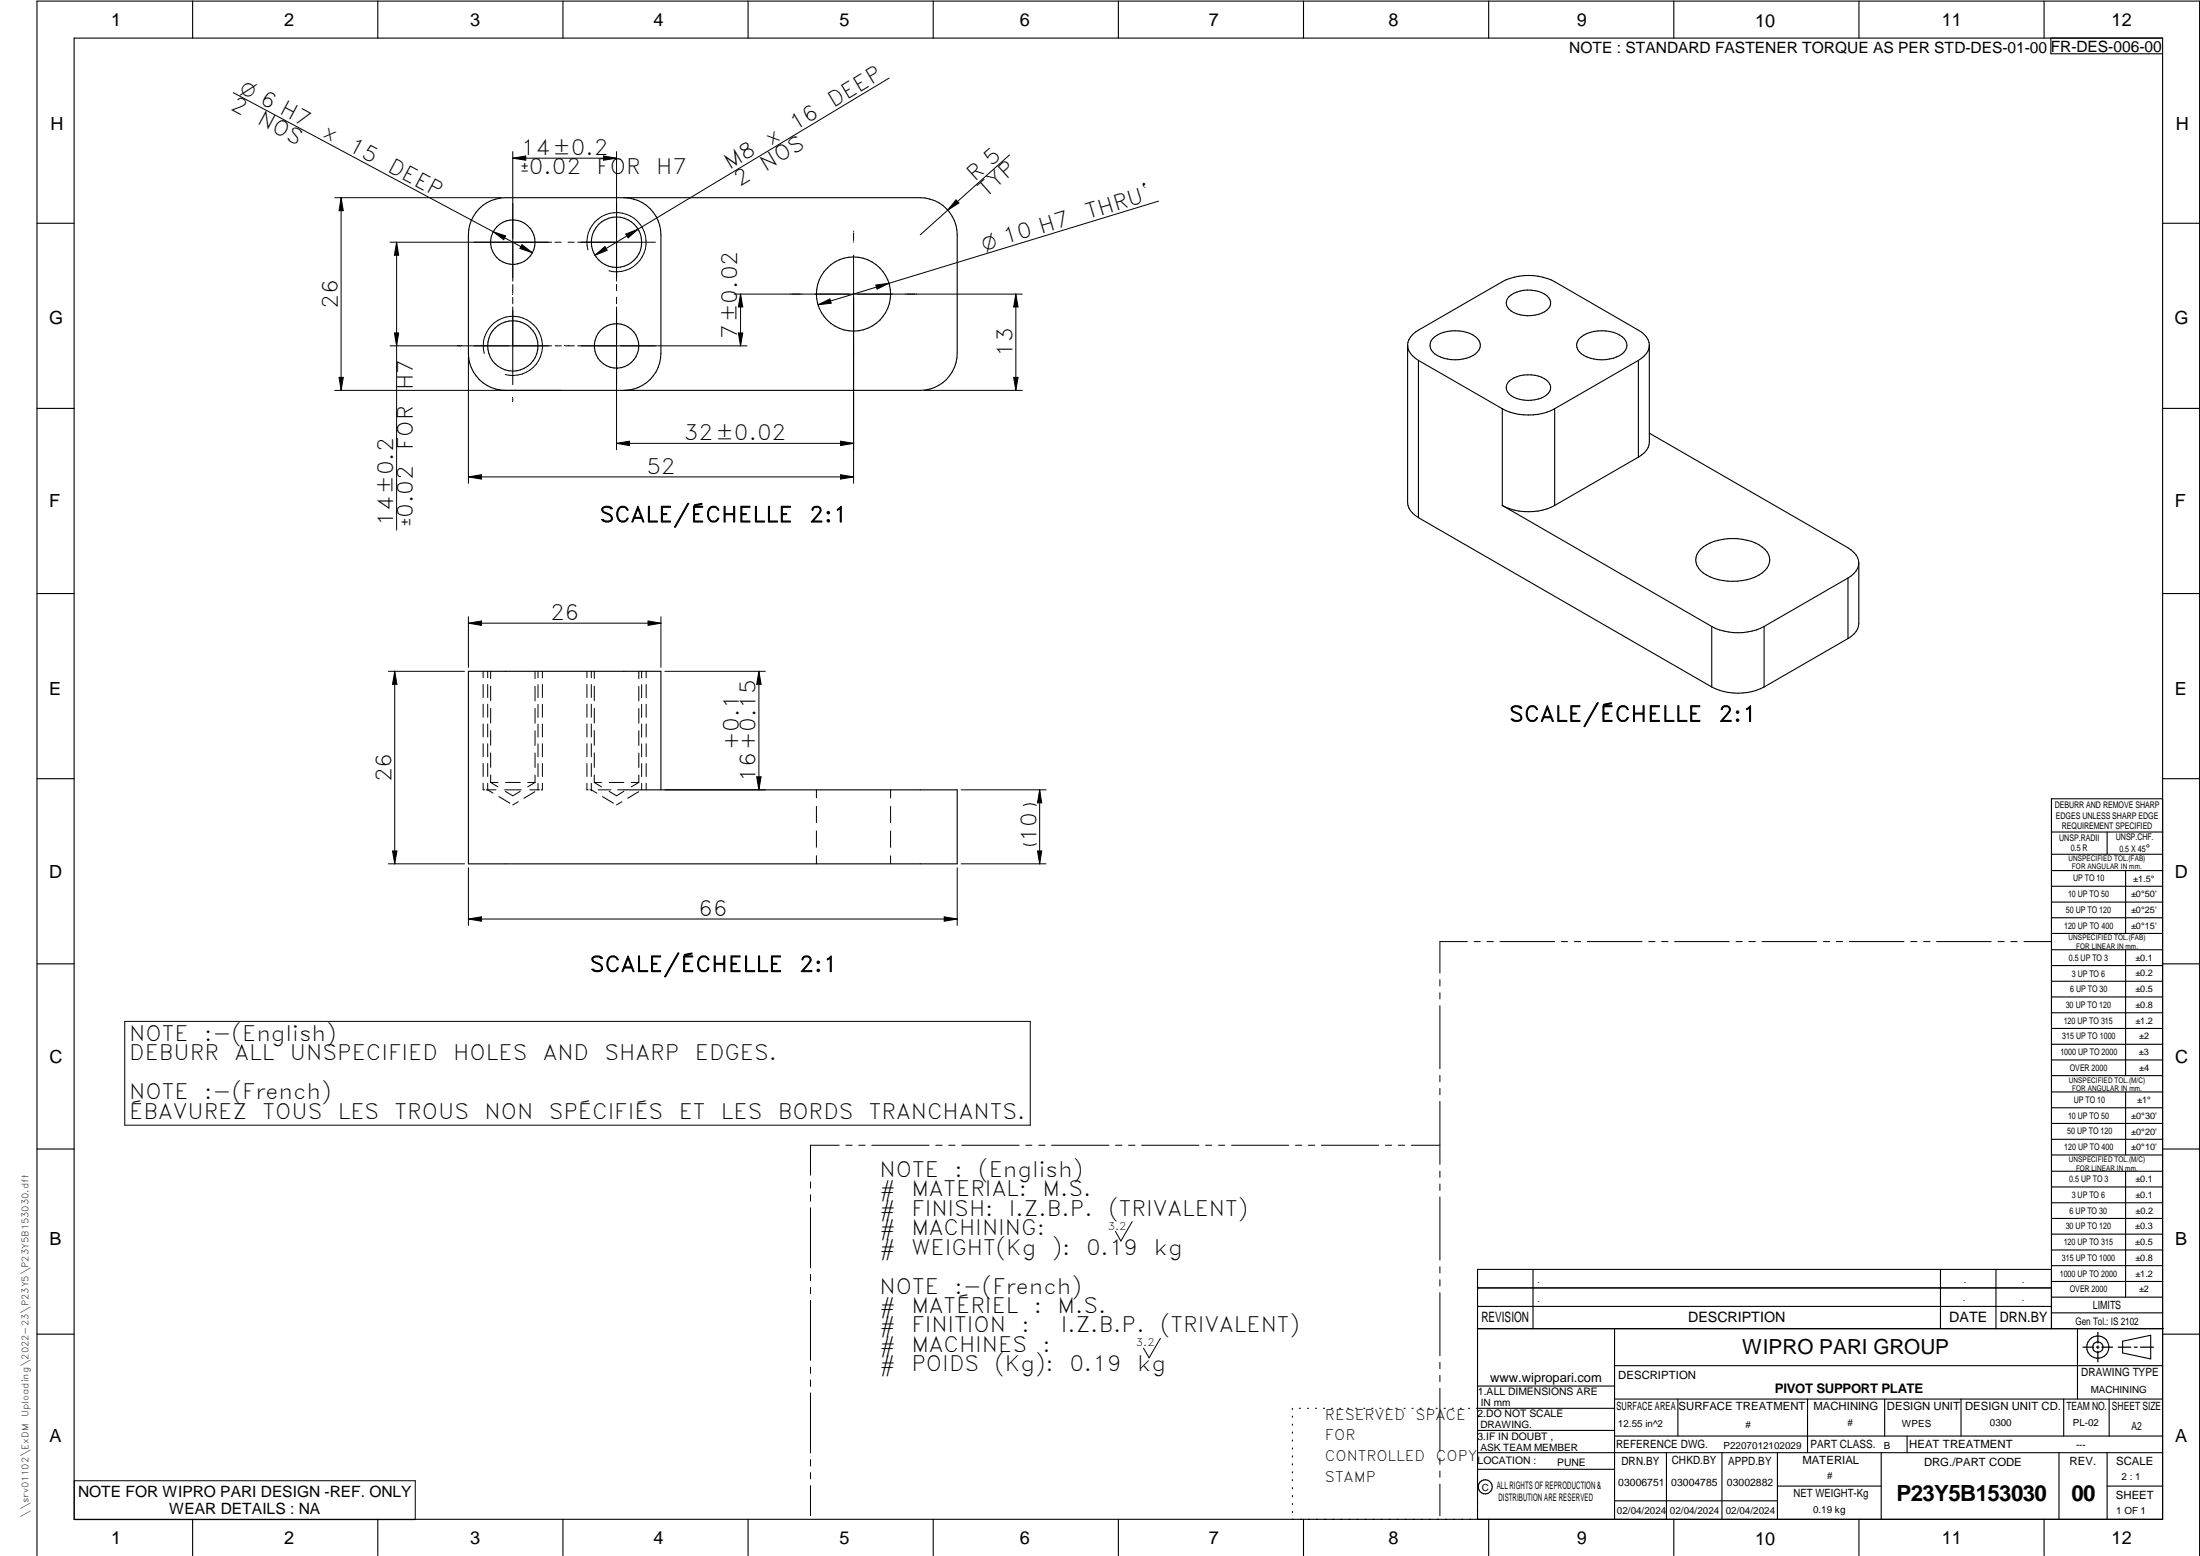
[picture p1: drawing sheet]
<svg xmlns="http://www.w3.org/2000/svg" width="594mm" height="420mm" viewBox="0 0 594 420" stroke-linecap="round" stroke-linejoin="round" font-family="sans-serif">
<g fill="none" stroke="#000" stroke-width=".3">
<path d="M20 10.3h564v400h-564zM52 .3v10M102 .3v10M152 .3v10M202 .3v10M252 .3v10M302 .3v10M352 .3v10M402 .3v10M452 .3v10M502 .3v10M552 .3v10"/>
<path d="M553.8 10.3v4.2h30.2M129.4 56.3a9.9 9.9 0 0 1 7.1-2.9h112a10 10 0 0 1 10 10v32a10 10 0 0 1-10 10h-112a10 10 0 0 1-10-10v-32a9.9 9.9 0 0 1 2.9-7.1zM168.5 53.4a10 10 0 0 1 10 10v32a10 10 0 0 1-10 10M10 60.3h10M584 60.3h10M380.1 93.2a5.1 5.1 0 0 0 2.9 4.1M380.1 93.2a5 5 0 0 1 2.9-4l22.7-13.1a15.6 15.6 0 0 1 14.1 0l22.6 13.1a4.9 4.9 0 0 1 3 4M380.1 93.2v42.5a5.1 5.1 0 0 0 2.9 4.1M383 97.3l22.7 13.1M383 97.3v42.5M386.9 91.4a9.8 9.8 0 0 1 11.5-.5 2.68 2.68 0 0 1 0 4.6 9.9 9.9 0 0 1-11.5-.5 2.56 2.56 0 0 1 0-3.6zM407.5 80.1a8.4 8.4 0 0 1 10.7 .3 2.44 2.44 0 0 1-1.1 3.8 8.9 8.9 0 0 1-9.6-.7 2.26 2.26 0 0 1 0-3.4z"/>
<path d="M426.5 91.4a9.8 9.8 0 0 1 12.1 0 2.86 2.86 0 0 1-1.3 4.6 9.9 9.9 0 0 1-10.8-1 2.56 2.56 0 0 1 0-3.6zM442.4 97.3l-22.6 13.1M442.4 97.3v26.1M445.4 93.2a5.1 5.1 0 0 1-3 4.1M445.4 93.2v26.1a4.9 4.9 0 0 1-3 4.1M10 110.3h10M405.7 110.4v26.1M405.7 110.4a15.6 15.6 0 0 0 14.1 0M407.5 103a8.9 8.9 0 0 1 10.2-.3 2.49 2.49 0 0 1-.6 4.4 8.9 8.9 0 0 1-9.6-.8 2.26 2.26 0 0 1 0-3.3zM419.8 110.4v26.1M445.4 117l53.6 30.9a5.1 5.1 0 0 1 2.9 4.1M584 110.3h10"/>
<path d="M383 139.8l79.2 45.7M405.7 136.5l56.5 32.7M419.8 136.5a15.6 15.6 0 0 1-14.1 0M442.4 123.4l-22.6 13.1M459.2 148.3a14.2 14.2 0 0 1 12.5-2.4 7.6 7.6 0 0 1 6.1 4.6 4.5 4.5 0 0 1-2.8 4.8 15.4 15.4 0 0 1-15.1-.6 4 4 0 0 1-.7-6.4zM499 156.1l-22.6 13.1M499 156.1v16.3M501.9 152v16.4a5 5 0 0 1-2.9 4M501.9 152a5 5 0 0 1-2.9 4.1M10 160.3h10M462.2 169.2v16.3M462.2 169.2a15.6 15.6 0 0 0 14.2 0"/>
<path d="M476.4 169.2v16.3M499 172.4l-22.6 13.1M584 160.3h10M462.2 185.5a15.6 15.6 0 0 0 14.2 0M10 210.3h10M168.5 213.3h90v20h-132v-52h52v32M584 215.7h-30v143.1M584 210.3h10M554 224.7h30M554 230.7h30M554 235.1h30M554 239.3h30"/>
<path d="M569 224.7v6M574 235.1v17M554 243.6h30M554 247.8h30M554 252.1h30M554 256.5h30M574 256.5v33.9M10 260.3h10M554 260.7h30M554 265h30M554 269.2h30M554 273.5h30"/>
<path d="M554 277.7h30M584 260.3h10M554 282h30M554 286.2h30M554 290.4h30M554 294.9h30M554 299.1h30M574 294.9v17M10 310.3h10M554 303.4h30M554 307.6h30M554 311.9h30"/>
<path d="M554 316.3h30M574 316.3v34M584 310.3h10M554 320.5h30M554 324.8h30M554 329h30M554 333.2h30M554 337.5h30M399 358.8h185.2M399 352.8h155M399 347.8h155M414 342.8v16"/>
<path d="M436 358.8v51.5M524 342.8v16M539 342.8v16M554 341.8h30M554 346h30M554 350.3h30M554 354.5h30M554 342.8h-155v67.5M561 358.8v19M10 360.3h10M399 374.3h37M436 377.8h148"/>
<path d="M453.1 377.8v10M488.1 377.8v14.5M508.9 377.8v10M529.5 377.8v10M557.3 377.8v10M569.5 377.8v10M573.2 362.2l7.6-1.6v6.3l-7.6-1.6zM584 368.8h-148M584 360.3h10M349 380.3v.3M349 382.4v.3M349 384.6v.3"/>
<path d="M349 386.7v.3M349 388.8v.3M349 391v.3M349 393.1v.3M349 395.3v.3M349 397.4v.3M349 399.5v.3M350.9 380.3h.2M353.1 380.3h.2M355.2 380.3h.3M357.4 380.3h.3M359.6 380.3h.3"/>
<path d="M361.7 380.3h.3M363.9 380.3h.3M366.1 380.3h.3M368.3 380.3h.2M370.4 380.3h.3M372.6 380.3h.3M374.8 380.3h.3M376.9 380.3h.4M379.1 380.3h.3M381.3 380.3h.3M383.4 380.3h.4M385.6 380.3h.3"/>
<path d="M387.8 380.3h.3M390 380.3h.3M392.2 380.3h.3M394.3 380.3h.3M396.5 380.3h.3M398.7 380.3h37.3M399 396.7h37M399 392.3h185M399 386.2h37M436 387.8h148M450 392.3v18M465 392.3v18"/>
<path d="M480 392.3v18M508 392.3v18M515 387.8v4.5M556 392.3v18M569 392.3v18M52 410.3v9.7M102 410.3v9.7M152 410.3v9.7M202 410.3v9.7M252 410.3v9.7M302 410.3v9.7M349 401.7v.3"/>
<path d="M349 403.8v.4M349 406v.3M349 408.1v.3M352 410.3v9.7M402 410.3v9.7M436 405.3h44M452 410.3v9.7M480 401.3h28M502 410.3v9.7M552 410.3v9.7M569 401.3h15M10 420v-419.7h584v419.7"/>
<circle cx="138.5" cy="65.4" r="6"/>
<circle cx="166.5" cy="65.4" r="6.8"/>
<circle cx="230.5" cy="79.4" r="10"/>
<circle cx="138.5" cy="93.4" r="6.8"/>
<circle cx="166.5" cy="93.4" r="6"/>
<circle cx="566.5" cy="363.7" r="1.39"/>
<circle cx="566.5" cy="363.8" r="3"/>
<circle cx="401.1" cy="401.5" r="1.9"/>
</g>
<g fill="none" stroke="#000" stroke-width=".27">
<path d="M63 25l80.8 43.2M240.1 21.1l-79.5 47.8M90.4 53.4h45M92.1 53.4l.6 3.5h-1.1zM92.1 53.4v52M138.5 42.7h28M138.5 40.9v35M138.5 42.7l3.5-.6v1.2zM163 42.1l3.5 .6-3.5 .6zM166.5 40.9v35M258.1 54l.8 .8-3 1.9zM272.6 41.8l-24.1 21.6"/>
<path d="M312.8 54.3l-72.7 22.2M105.3 65.4h43.7M107.1 65.4v77.7M107.1 65.4l.5 3.5h-1.1zM133.2 62.6l3.4 1.1-.6 1zM138.5 76.8v2.4M141 66.1l2.8 2.1-3.4-1.1zM149.9 65.4h1.6M153.4 65.4h1.7M156 65.4h21M158.7 67.5a8 8 0 0 1 7-10.1 8 8 0 0 1 8.7 8.6 8 8 0 0 1-10 7.1M160.6 68.9l2.8-2.3 .6 1z"/>
<path d="M166.5 76.8v1.7M169 63.2l3.3-1.3-2.7 2.3zM198.2 79.4h77.8M200 79.4v14M200 79.4l.6 3.5h-1.2zM230.5 62.4v.1M230.5 62.9v2.1M230.5 65.3v.1M230.5 68.9v61.6M236.5 77l3.6-.5-3.3 1.6zM240.1 76.5l-19.2 5.8M274.3 79.4l.6 3.5h-1.2z"/>
<path d="M274.3 79.4v26M105.3 93.4h43.7M106.5 89.9h1.1l-.5 3.5zM126.5 96.4v34.1M130.8 95.5a8 8 0 0 1 7-10.1 8 8 0 0 1 8.6 8.7 8 8 0 0 1-10 7M138.5 80.3v1.7M138.5 82.9v21M149.9 93.4h1.7M152.6 93.4h.7M153.4 93.4h1.7M156 93.4h45.7M166.5 80.3v1.7"/>
<path d="M166.5 82.9v38.6M199.4 89.9h1.2l-.6 3.5zM220.9 82.3l3.2-1.6 .3 1.2zM90.4 105.4h61M91.6 101.9h1.1l-.6 3.5zM138.5 107.5v.7M166.5 119.7h64M166.5 119.7l3.5-.6v1.2zM227 119.1l3.5 .6-3.5 .6zM249.5 105.4h26.5M273.7 101.9h1.2l-.6 3.5zM126.5 128.8h104"/>
<path d="M126.5 128.8l3.5-.6v1.2zM227 128.2l3.5 .6-3.5 .6zM126.5 166.5v13.7M126.5 168.3h52M126.5 168.3l3.5-.6v1.2zM175 167.7l3.5 .6-3.5 .6zM178.5 166.5v13.7M104.9 181.3h20.5M106.6 181.3v52M106.6 181.3l.6 3.5h-1.2zM130.5 181.3v1.7M130.5 184.8v3.5"/>
<path d="M130.5 190.2v3.5M130.5 195.5v3.5M131.7 181.3v1.7M131.7 184.8v3.5M131.7 190.2v3.5M131.7 195.5v3.5M132.5 181.3v1.9M132.5 185.3v3.9M132.5 191.3v3.9M132.5 197.3v4M144.5 181.3v2M144.5 185.3v4"/>
<path d="M144.5 191.3v4M144.5 197.3v4M145.3 181.3v1.7M145.3 184.9v3.5M145.3 190.2v3.5M145.3 195.5v3.6M146.5 181.3v1.7M146.5 184.8v3.5M146.5 190.2v3.5M146.5 195.5v3.5M158.5 181.3v1.7M158.5 184.8v3.5"/>
<path d="M158.5 190.2v3.5M158.5 195.5v3.5M159.7 181.3v1.7M159.7 184.8v3.5M159.7 190.2v3.5M159.7 195.5v3.5M160.5 181.3v1.9M160.5 185.3v3.9M160.5 191.3v3.9M160.5 197.3v4M172.5 181.3v2M172.5 185.3v4"/>
<path d="M172.5 191.3v4M172.5 197.3v4M173.3 181.3v1.7M173.3 184.9v3.5M173.3 190.2v3.5M173.3 195.5v3.6M174.5 181.3v1.7M174.5 184.8v3.5M174.5 190.2v3.5M174.5 195.5v3.5M179.5 181.3h27.2M204.9 181.3l.6 3.5h-1.2z"/>
<path d="M204.9 181.3v32M130.5 211.5v1.8h.3M130.5 200.8v3.5M130.5 206.2v3.5M131.3 213.3h2.6M131.7 200.8v3.5M131.7 206.2v3.5M131.7 211.5v1.8l1.4 .9M132.5 211.3h2M132.5 203.3v3.9M132.5 209.3v2M132.5 211.3l1.9 1.2"/>
<path d="M134.7 215.1l3 1.8M136.3 213.3h4.5M136.5 211.3h4M139.9 216.5l-1.4 .8M140.5 213.7l-2 1.2-2-1.2M142.5 211.3h2M143.1 213.3h2.6M144.4 213.8l-2.9 1.8M144.5 203.3v4M144.5 209.3v2M144.5 211.3l-2 1.2M145.3 200.9v3.5"/>
<path d="M145.3 206.2v3.5M145.3 211.5v1.8M146.5 200.8v3.5M146.5 206.2v3.5M146.5 211.5v1.8h-.4M158.5 211.5v1.8h.3M158.5 200.8v3.5M158.5 206.2v3.5M159.3 213.3h.4M159.7 200.8v3.5M159.7 206.2v3.5M159.7 211.5v1.8"/>
<path d="M159.7 213.3l1.5 .9M159.7 213.3h.1M160.5 211.3h1.9M160.5 203.3v3.9M160.5 209.3v2M160.5 211.3l1.9 1.2M161.5 213.3h3.5M162.7 215.1l2.9 1.8M164.5 211.3h3.9M166.8 213.3h1.7M167.9 216.5l-1.4 .8M168.4 213.7l-1.9 1.2-2-1.2"/>
<path d="M170.5 211.3h2M172.5 213.8l-3 1.8M172.5 211.3l-2 1.2M172.5 203.3v4M172.5 209.3v2M173.3 200.9v3.5M173.3 206.2v3.5M173.3 211.5v1.8M174.5 200.8v3.5M174.5 206.2v3.5M174.5 211.5v1.8M179.5 213.3h27.2"/>
<path d="M204.3 209.8h1.2l-.6 3.5zM220.5 213.3v2.1M220.5 217.7v4.4M240.5 213.3v2.2M240.5 217.8v4.4M259.5 213.3h23M279.9 217.5a3.9 3.9 0 0 0-3.6 0M280.7 213.3l.6 3.5h-1.1zM280.7 213.3v20M104.9 233.3h20.5M106 229.8h1.2l-.6 3.5zM126.5 234.3v15.6"/>
<path d="M220.5 224.4v4.4M220.5 231.1v2.2M240.5 224.4v4.4M240.5 231.1v2.2M258.5 234.3v15.6M259.5 233.3h23M279.9 227.8a3.9 3.9 0 0 1-3.6 0M280.2 229.8h1.1l-.6 3.5zM126.5 248.2h132M126.5 248.2l3.5-.6v1.2zM255 247.6l3.5 .6-3.5 .6zM396.2 254.3h-7.4v8.5"/>
<path d="M398.1 254.3h1.6M401.5 254.3h1.8M405 254.3h14.8M421.6 254.3h1.7M425.1 254.3h1.7M428.6 254.3h14.8M445.2 254.3h1.7M448.7 254.3h1.7M452.2 254.3h14.8M468.8 254.3h1.7M472.3 254.3h1.7M475.8 254.3h14.8"/>
<path d="M492.4 254.3h1.7M495.8 254.3h1.8M499.4 254.3h14.7M516 254.3h1.6M519.4 254.3h1.8M522.9 254.3h14.8M539.5 254.3h1.7M543 254.3h1.7M546.5 254.3h7.4M33.7 275.8h244.5v28h-244.5zM388.8 264.5v1.8M388.8 268.1v1.6"/>
<path d="M388.8 271.6v17M388.8 290.4v1.7M388.8 293.9v1.7M388.8 297.4v17M218.9 319.2v1.6M226.6 309.2h-7.7v8.1M228.4 309.2h1.7M231.9 309.2h1.7M235.4 309.2h15.5M252.7 309.2h1.7M256.2 309.2h1.7M259.7 309.2h15.5"/>
<path d="M277 309.2h1.7M280.5 309.2h1.7M284 309.2h15.5M301.2 309.2h1.8M304.8 309.2h1.7M308.3 309.2h15.5M325.5 309.2h1.7M329.1 309.2h1.6M332.6 309.2h15.4M349.8 309.2h1.7M353.3 309.2h1.7M356.8 309.2h15.5"/>
<path d="M374.1 309.2h1.7M377.6 309.2h1.7M381.1 309.2h7.7M388.8 316.2v1.7M388.8 319.7v1.7M218.9 322.6v1.8M218.9 326.1v16.2M305.7 329.9l-3 5.2-1.5-2.6M388.8 323.2v17.1M218.9 344.1v1.8M218.9 347.6v1.7M218.9 351.2v16.1"/>
<path d="M388.8 342.1v1.6M388.8 345.6v1.7M388.8 349v17.1M218.9 369.1v1.7M218.9 372.6v1.8M218.9 376.1v16.2M313.3 361.4l-3 5.2-1.5-2.6M388.8 367.9v1.7M388.8 371.4v1.7M388.8 374.9v17M20.1 399.8h92v10.5h-92zM218.9 394.1v1.8"/>
<path d="M218.9 397.6v1.7M388.8 393.7v1.7M388.8 397.2v1.7M218.9 401.2v8.1M388.8 400.7v8.6"/>
</g>
<path d="M566.5 359.7v3M562.5 363.8h2.9M566.1 363.8h.7M566.5 363.4v.7M566.5 364.9v2.8M567.6 363.8h2.9M572 363.8h3.4M576.3 363.8h.8M578 363.8h3.5" fill="none" stroke="#000" stroke-width=".34"/>
<g fill="#000">
<path d="M92.1 53.4l.6 3.5h-1.1zM138.5 42.7l3.5-.6v1.2zM163 42.1l3.5 .6-3.5 .6zM258.1 54l.8 .8-3 1.9zM107.1 65.4l.5 3.5h-1.1zM133.2 62.6l3.4 1.1-.6 1zM141 66.1l2.8 2.1-3.4-1.1zM160.6 68.9l2.8-2.3 .6 1zM169 63.2l3.3-1.3-2.7 2.3zM236.5 77l3.6-.5-3.3 1.6zM106.5 89.9h1.1l-.5 3.5zM200 79.4l.6 3.5h-1.2z"/>
<path d="M199.4 89.9h1.2l-.6 3.5zM220.9 82.3l3.2-1.6 .3 1.2zM274.3 79.4l.6 3.5h-1.2zM91.6 101.9h1.1l-.6 3.5zM273.7 101.9h1.2l-.6 3.5zM126.5 128.8l3.5-.6v1.2zM166.5 119.7l3.5-.6v1.2zM227 119.1l3.5 .6-3.5 .6zM227 128.2l3.5 .6-3.5 .6zM126.5 168.3l3.5-.6v1.2zM175 167.7l3.5 .6-3.5 .6zM106.6 181.3l.6 3.5h-1.2z"/>
<path d="M204.9 181.3l.6 3.5h-1.2zM204.3 209.8h1.2l-.6 3.5zM280.7 213.3l.6 3.5h-1.1zM106 229.8h1.2l-.6 3.5zM280.2 229.8h1.1l-.6 3.5zM126.5 248.2l3.5-.6v1.2zM255 247.6l3.5 .6-3.5 .6z"/>
</g>
<g font-size="6">
<text x="512.1" y="405.2">P23Y5B153030</text>
<text x="559.4" y="405.2">00</text>
</g>
<g font-size="5.7">
<text x="62" y="29.5" transform="rotate(28 62 29.5)">2</text>
<text x="225.1" y="29.2" transform="rotate(-31 225.1 29.2)">DEEP</text>
<text x="69.2" y="33.3" transform="rotate(28 69.2 33.3)">NOS</text>
<text x="214.7" y="35.4" transform="rotate(-31 214.7 35.4)">16</text>
<text x="86.9" y="36.8" transform="rotate(28 86.9 36.8)">x</text>
<text x="93.8" y="40.4" transform="rotate(28 93.8 40.4)">15</text>
<text x="140.6" y="41.8">14±0.2</text>
<text x="208.1" y="39.4" transform="rotate(-31 208.1 39.4)">x</text>
<text x="104.4" y="46.1" transform="rotate(28 104.4 46.1)">DEEP</text>
<text x="161.1" y="47.1">FOR</text>
<text x="177.2" y="47.1">H7</text>
<text x="197" y="46" transform="rotate(-31 197 46)">M8</text>
<text x="206.7" y="46.3" transform="rotate(-31 206.7 46.3)">NOS</text>
<text x="199.7" y="50.5" transform="rotate(-31 199.7 50.5)">2</text>
<text x="263.2" y="49.1" transform="rotate(-42 263.2 49.1)">R 5</text>
<text x="266.3" y="53.4" transform="rotate(-42 266.3 53.4)">TYP</text>
<text x="293.8" y="59.2" transform="rotate(-17 293.8 59.2)">THRU`</text>
<text x="91.3" y="83.4" transform="rotate(-90 91.3 83.4)">26</text>
<text x="199.1" y="91.6" transform="rotate(-90 199.1 91.6)">7±0.02</text>
<text x="273.4" y="96.4" transform="rotate(-90 273.4 96.4)">13</text>
<text x="111.5" y="105.4" transform="rotate(-90 111.5 105.4)">H7</text>
<text x="184.7" y="118.8">32±0.02</text>
<text x="111.5" y="121.5" transform="rotate(-90 111.5 121.5)">FOR</text>
<text x="174.5" y="127.9">52</text>
<text x="106.2" y="141.9" transform="rotate(-90 106.2 141.9)">14±0.2</text>
<text x="161.9" y="141">SCALE/ÉCHELLE</text>
<text x="218.5" y="141">2:1</text>
<text x="148.5" y="167.4">26</text>
<text x="407.5" y="194.8">SCALE/ÉCHELLE</text>
<text x="464" y="194.8">2:1</text>
<text x="199.5" y="202.5" transform="rotate(-90 199.5 202.5)">+0.1</text>
<text x="105.7" y="211.2" transform="rotate(-90 105.7 211.2)">26</text>
<text x="204" y="211.1" transform="rotate(-90 204 211.1)">16+0.15</text>
<text x="279.9" y="227.2" transform="rotate(-90 279.9 227.2)">10</text>
<text x="188.5" y="247.3">66</text>
<text x="159.3" y="262.4">SCALE/ÉCHELLE</text>
<text x="215.8" y="262.4">2:1</text>
<text x="34.9" y="281.1">NOTE</text>
<text x="55.1" y="281.1">:-(English)</text>
<text x="34.9" y="286.3">DEBURR</text>
<text x="63.4" y="286.3">ALL</text>
<text x="78.3" y="286.3">UNSPECIFIED</text>
<text x="122.4" y="286.3">HOLES</text>
<text x="146.6" y="286.3">AND</text>
<text x="163.2" y="286.3">SHARP</text>
<text x="187.6" y="286.3">EDGES.</text>
<text x="34.9" y="296.8">NOTE</text>
<text x="55.1" y="296.8">:-(French)</text>
<text x="34.9" y="302">ÉBAVUREZ</text>
<text x="70.9" y="302">TOUS</text>
<text x="91.2" y="302">LES</text>
<text x="106.5" y="302">TROUS</text>
<text x="130.8" y="302">NON</text>
<text x="148.2" y="302">SPÉCIFIÉS</text>
<text x="183.3" y="302">ET</text>
<text x="194.7" y="302">LES</text>
<text x="210" y="302">BORDS</text>
<text x="234.6" y="302">TRANCHANTS.</text>
<text x="237.5" y="317.8">NOTE</text>
<text x="257.7" y="317.8">:</text>
<text x="264.1" y="317.8">(English)</text>
<text x="237.5" y="323">#</text>
<text x="246.1" y="323">MATERIAL:</text>
<text x="281.5" y="323">M.S.</text>
<text x="237.5" y="328.3">#</text>
<text x="246.1" y="328.3">FINISH:</text>
<text x="272.4" y="328.3">I.Z.B.P.</text>
<text x="299.3" y="328.3">(TRIVALENT)</text>
<text x="237.5" y="333.5">#</text>
<text x="246.1" y="333.5">MACHINING:</text>
<text x="237.5" y="338.8">#</text>
<text x="246.1" y="338.8">WEIGHT(Kg</text>
<text x="284" y="338.8">):</text>
<text x="293.3" y="338.8">0.19</text>
<text x="311.6" y="338.8">kg</text>
<text x="237.5" y="349.3">NOTE</text>
<text x="257.7" y="349.3">:-(French)</text>
<text x="237.5" y="354.5">#</text>
<text x="237.5" y="359.8">#</text>
<text x="246.1" y="359.8">FINITION</text>
<text x="246.1" y="354.5">MATÉRIEL</text>
<text x="275.8" y="359.8">:</text>
<text x="279.2" y="354.5">:</text>
<text x="285.6" y="354.5">M.S.</text>
<text x="286.4" y="359.8">I.Z.B.P.</text>
<text x="313.3" y="359.8">(TRIVALENT)</text>
<text x="237.5" y="365">#</text>
<text x="246.1" y="365">MACHINES</text>
<text x="281.5" y="365">:</text>
<text x="237.5" y="370.3">#</text>
<text x="246.1" y="370.3">POIDS</text>
<text x="268.5" y="370.3">(Kg):</text>
<text x="288.8" y="370.3">0.19</text>
<text x="307.1" y="370.3">kg</text>
</g>
<text font-size="5.6" x="470.5" y="365.5">WIPRO PARI GROUP</text>
<g font-size="5.4">
<text x="64.5" y="24.8" transform="rotate(28 64.5 24.8)">O 6 H7</text>
<text x="140.6" y="47.1">u0.02</text>
<text x="265.8" y="67.7" transform="rotate(-17 265.8 67.7)">O 10 H7</text>
<text x="111.5" y="141.9" transform="rotate(-90 111.5 141.9)">u0.02</text>
</g>
<g font-size="4.9">
<text x="30" y="6.9">1</text>
<text x="76.7" y="6.9">2</text>
<text x="127" y="6.9">3</text>
<text x="176.5" y="6.9">4</text>
<text x="226.7" y="6.9">5</text>
<text x="275.4" y="6.9">6</text>
<text x="326.4" y="6.9">7</text>
<text x="375" y="6.9">8</text>
<text x="425.8" y="6.9">9</text>
<text x="473.9" y="7.3">10</text>
<text x="524.3" y="6.9">11</text>
<text x="570.2" y="6.9">12</text>
<text x="13.6" y="35.1">H</text>
<text x="587.6" y="35.1">H</text>
<text x="13.2" y="87.5">G</text>
<text x="587.2" y="87.5">G</text>
<text x="13.2" y="137">F</text>
<text x="587.2" y="137">F</text>
<text x="13.2" y="187.6">E</text>
<text x="587.2" y="187.6">E</text>
<text x="13.2" y="237">D</text>
<text x="587.2" y="237">D</text>
<text x="13.4" y="287.1">C</text>
<text x="587.4" y="287.1">C</text>
<text x="13.4" y="336.2">B</text>
<text x="587.4" y="336.2">B</text>
<text x="13.4" y="389.3">A</text>
<text x="587.4" y="389.3">A</text>
<text x="30" y="416.9">1</text>
<text x="76.7" y="416.9">2</text>
<text x="127" y="416.9">3</text>
<text x="176.5" y="416.9">4</text>
<text x="226.7" y="416.9">5</text>
<text x="275.4" y="416.9">6</text>
<text x="326.4" y="416.9">7</text>
<text x="375" y="416.9">8</text>
<text x="425.8" y="416.9">9</text>
<text x="473.9" y="417.3">10</text>
<text x="524.3" y="416.9">11</text>
<text x="570.2" y="416.9">12</text>
</g>
<g font-size="4.2">
<text x="423.7" y="14.3">NOTE : STANDARD FASTENER TORQUE AS PER STD-DES-01-00</text>
<text x="553.8" y="14">FR-DES-006-00</text>
<text x="21.1" y="404.3">NOTE FOR WIPRO PARI DESIGN -REF. ONLY</text>
<text x="45.7" y="408.8">WEAR DETAILS : NA</text>
</g>
<g font-size="3.9">
<text x="400" y="357.1">REVISION</text>
<text x="455.9" y="357.1">DESCRIPTION</text>
<text x="526.4" y="357.1">DATE</text>
<text x="540" y="357.1">DRN.BY</text>
<text x="357.8" y="383.3">RESERVED</text>
<text x="382.3" y="383.3">SPACE</text>
<text x="357.8" y="388.9">FOR</text>
<text x="357.8" y="394.5">CONTROLLED</text>
<text x="387.8" y="394.5">COPY</text>
<text x="357.8" y="400">STAMP</text>
</g>
<text font-size="3.6" x="479.3" y="376.1">PIVOT SUPPORT PLATE</text>
<text font-size="3.5" x="402.4" y="373.3">www.wipropari.com</text>
<g font-size="3.1">
<text x="565.1" y="353.5">LIMITS</text>
<text x="562" y="371.7">DRAWING TYPE</text>
<text x="437" y="372.3">DESCRIPTION</text>
<text x="436.5" y="380.8">SURFACE AREA</text>
<text x="453.3" y="380.8">SURFACE TREATMENT</text>
<text x="489.7" y="380.8">MACHINING</text>
<text x="509.5" y="380.8">DESIGN UNIT</text>
<text x="530.6" y="380.8">DESIGN UNIT CD.</text>
<text x="558" y="380.6">TEAM NO.</text>
<text x="570.3" y="380.7">SHEET SIZE</text>
<text x="575.6" y="386.1">A2</text>
<text x="436.4" y="391.1">REFERENCE DWG.</text>
<text x="437.8" y="395.5">DRN.BY</text>
<text x="451.4" y="395.4">CHKD.BY</text>
<text x="466.6" y="395.5">APPD.BY</text>
<text x="486.7" y="395.4">MATERIAL</text>
<text x="488.9" y="390.9">PART CLASS.</text>
<text x="515.6" y="390.9">HEAT TREATMENT</text>
<text x="519.6" y="395.9">DRG./PART CODE</text>
<text x="558.9" y="395.5">REV.</text>
<text x="571.4" y="395.6">SCALE</text>
<text x="484.3" y="404.2">NET WEIGHT-Kg</text>
<text x="571.4" y="404.7">SHEET</text>
</g>
<text font-size="3" x="579.5" y="230.1">°</text>
<g font-size="2.8">
<text x="299.1" y="332.1">3.2</text>
<text x="560.4" y="357.7">Gen Tol.: IS 2102</text>
<text x="306.7" y="363.6">3.2</text>
<text x="399.1" y="376.6">1.ALL DIMENSIONS ARE</text>
<text x="399" y="382.7">2.DO NOT SCALE</text>
<text x="399" y="388.7">3.IF IN DOUBT ,</text>
<text x="399" y="395.4">LOCATION :</text>
<text x="420.5" y="396">PUNE</text>
<text x="404.2" y="402">ALL RIGHTS OF REPRODUCTION &amp;</text>
<text x="437" y="401.2">03006751</text>
<text x="451.3" y="401.2">03004785</text>
<text x="466.3" y="401.2">03002882</text>
<text x="404.7" y="405.4">DISTRIBUTION ARE RESERVED</text>
</g>
<g font-size="2.7">
<text x="564.6" y="376.2">MACHINING</text>
<text x="399.9" y="379.7">IN mm</text>
<text x="399.7" y="385.7">DRAWING.</text>
<text x="436.9" y="385.4">12.55 in^2</text>
<text x="471.4" y="385.5">#</text>
<text x="498.9" y="385">#</text>
<text x="513.6" y="385.3">WPES</text>
<text x="537.3" y="385.1">0300</text>
<text x="559.7" y="385.1">PL-02</text>
<text x="399.7" y="391.8">ASK TEAM MEMBER</text>
<text x="465.4" y="391.2">P2207012102029</text>
<text x="508.7" y="391.2">B</text>
<text x="560.6" y="391.1">---</text>
<text x="493.4" y="399.5">#</text>
<text x="572.8" y="399.7">2 : 1</text>
<text x="400.1" y="402.5">C</text>
<text x="436.6" y="408.7">02/04/2024</text>
<text x="450.9" y="408.8">02/04/2024</text>
<text x="466" y="408.9">02/04/2024</text>
<text x="489.6" y="408.5">0.19 kg</text>
<text x="571.4" y="408.7">1 OF 1</text>
</g>
<g font-size="2.5">
<text x="554.9" y="218.3">DEBURR AND REMOVE SHARP</text>
<text x="555.2" y="221">EDGES UNLESS SHARP EDGE</text>
<text x="556.1" y="227.1">UNSP.RADII</text>
<text x="556.8" y="223.8">REQUIREMENT SPECIFIED</text>
<text x="571.4" y="226.9">UNSP.CHF.</text>
<text x="559.2" y="229.9">0.5 R</text>
<text x="572.3" y="230.1">0.5 X 45</text>
<text x="559.8" y="238">UP TO 10</text>
<text x="576.1" y="238.1">±1.5°</text>
<text x="558.5" y="242.2">10 UP TO 50</text>
<text x="575.5" y="242.3">±0°50'</text>
<text x="557.4" y="250.7">120 UP TO 400</text>
<text x="557.9" y="246.5">50 UP TO 120</text>
<text x="575.5" y="250.7">±0°15'</text>
<text x="575.5" y="246.5">±0°25'</text>
<text x="558.7" y="259.4">0.5 UP TO 3</text>
<text x="559.5" y="263.7">3 UP TO 6</text>
<text x="576.6" y="263.6">±0.2</text>
<text x="576.6" y="259.4">±0.1</text>
<text x="559" y="267.9">6 UP TO 30</text>
<text x="576.6" y="267.9">±0.5</text>
<text x="557.8" y="272.2">30 UP TO 120</text>
<text x="576.6" y="272.2">±0.8</text>
<text x="556.9" y="280.7">315 UP TO 1000</text>
<text x="557.3" y="276.4">120 UP TO 315</text>
<text x="576.6" y="276.4">±1.2</text>
<text x="577.7" y="280.7">±2</text>
<text x="556.4" y="284.9">1000 UP TO 2000</text>
<text x="577.6" y="284.9">±3</text>
<text x="558.9" y="289.2">OVER 2000</text>
<text x="577.7" y="289.3">±4</text>
<text x="560" y="297.9">UP TO 10</text>
<text x="577.1" y="297.9">±1°</text>
<text x="558.5" y="302.1">10 UP TO 50</text>
<text x="575.5" y="302.1">±0°30'</text>
<text x="557.4" y="310.6">120 UP TO 400</text>
<text x="558.2" y="306.3">50 UP TO 120</text>
<text x="575.5" y="310.6">±0°10'</text>
<text x="575.5" y="306.4">±0°20'</text>
<text x="558.8" y="319.2">0.5 UP TO 3</text>
<text x="559.4" y="323.4">3 UP TO 6</text>
<text x="576.6" y="319.2">±0.1</text>
<text x="576.6" y="323.5">±0.1</text>
<text x="558.9" y="327.7">6 UP TO 30</text>
<text x="576.7" y="327.7">±0.2</text>
<text x="557.8" y="332">30 UP TO 120</text>
<text x="576.6" y="332">±0.3</text>
<text x="556.8" y="340.5">315 UP TO 1000</text>
<text x="557.3" y="336.3">120 UP TO 315</text>
<text x="576.6" y="336.3">±0.5</text>
<text x="576.6" y="340.5">±0.8</text>
<text x="415.2" y="346.4">.</text>
<text x="530.3" y="346.5">.</text>
<text x="545.9" y="346.4">.</text>
<text x="556.2" y="344.7">1000 UP TO 2000</text>
<text x="576.6" y="344.7">±1.2</text>
<text x="415.2" y="351.5">.</text>
<text x="530" y="351.3">.</text>
<text x="545.9" y="351.4">.</text>
<text x="558.9" y="349">OVER 2000</text>
<text x="577.6" y="349">±2</text>
</g>
<g font-size="2.4">
<text x="7.7" y="382.7" transform="rotate(-90 7.7 382.7)">Uploading\2022-23\P23Y5\P23Y5B153030.dft</text>
<text x="7.7" y="409.8" transform="rotate(-90 7.7 409.8)">\\srv01102\ExDM</text>
</g>
<g font-size="2.1">
<text x="558.5" y="232.4">UNSPECIFIED TOL.(FAB)</text>
<text x="559.5" y="234.7">FOR ANGULAR IN mm.</text>
<text x="558.6" y="253.9">UNSPECIFIED TOL.(FAB)</text>
<text x="560.7" y="256.3">FOR LINEAR IN mm.</text>
<text x="558.7" y="292.3">UNSPECIFIED TOL.(M/C)</text>
<text x="559.6" y="294.7">FOR ANGULAR IN mm.</text>
<text x="558.7" y="313.7">UNSPECIFIED TOL.(M/C)</text>
<text x="560.6" y="316.1">FOR LINEAR IN mm.</text>
</g>
</svg>
